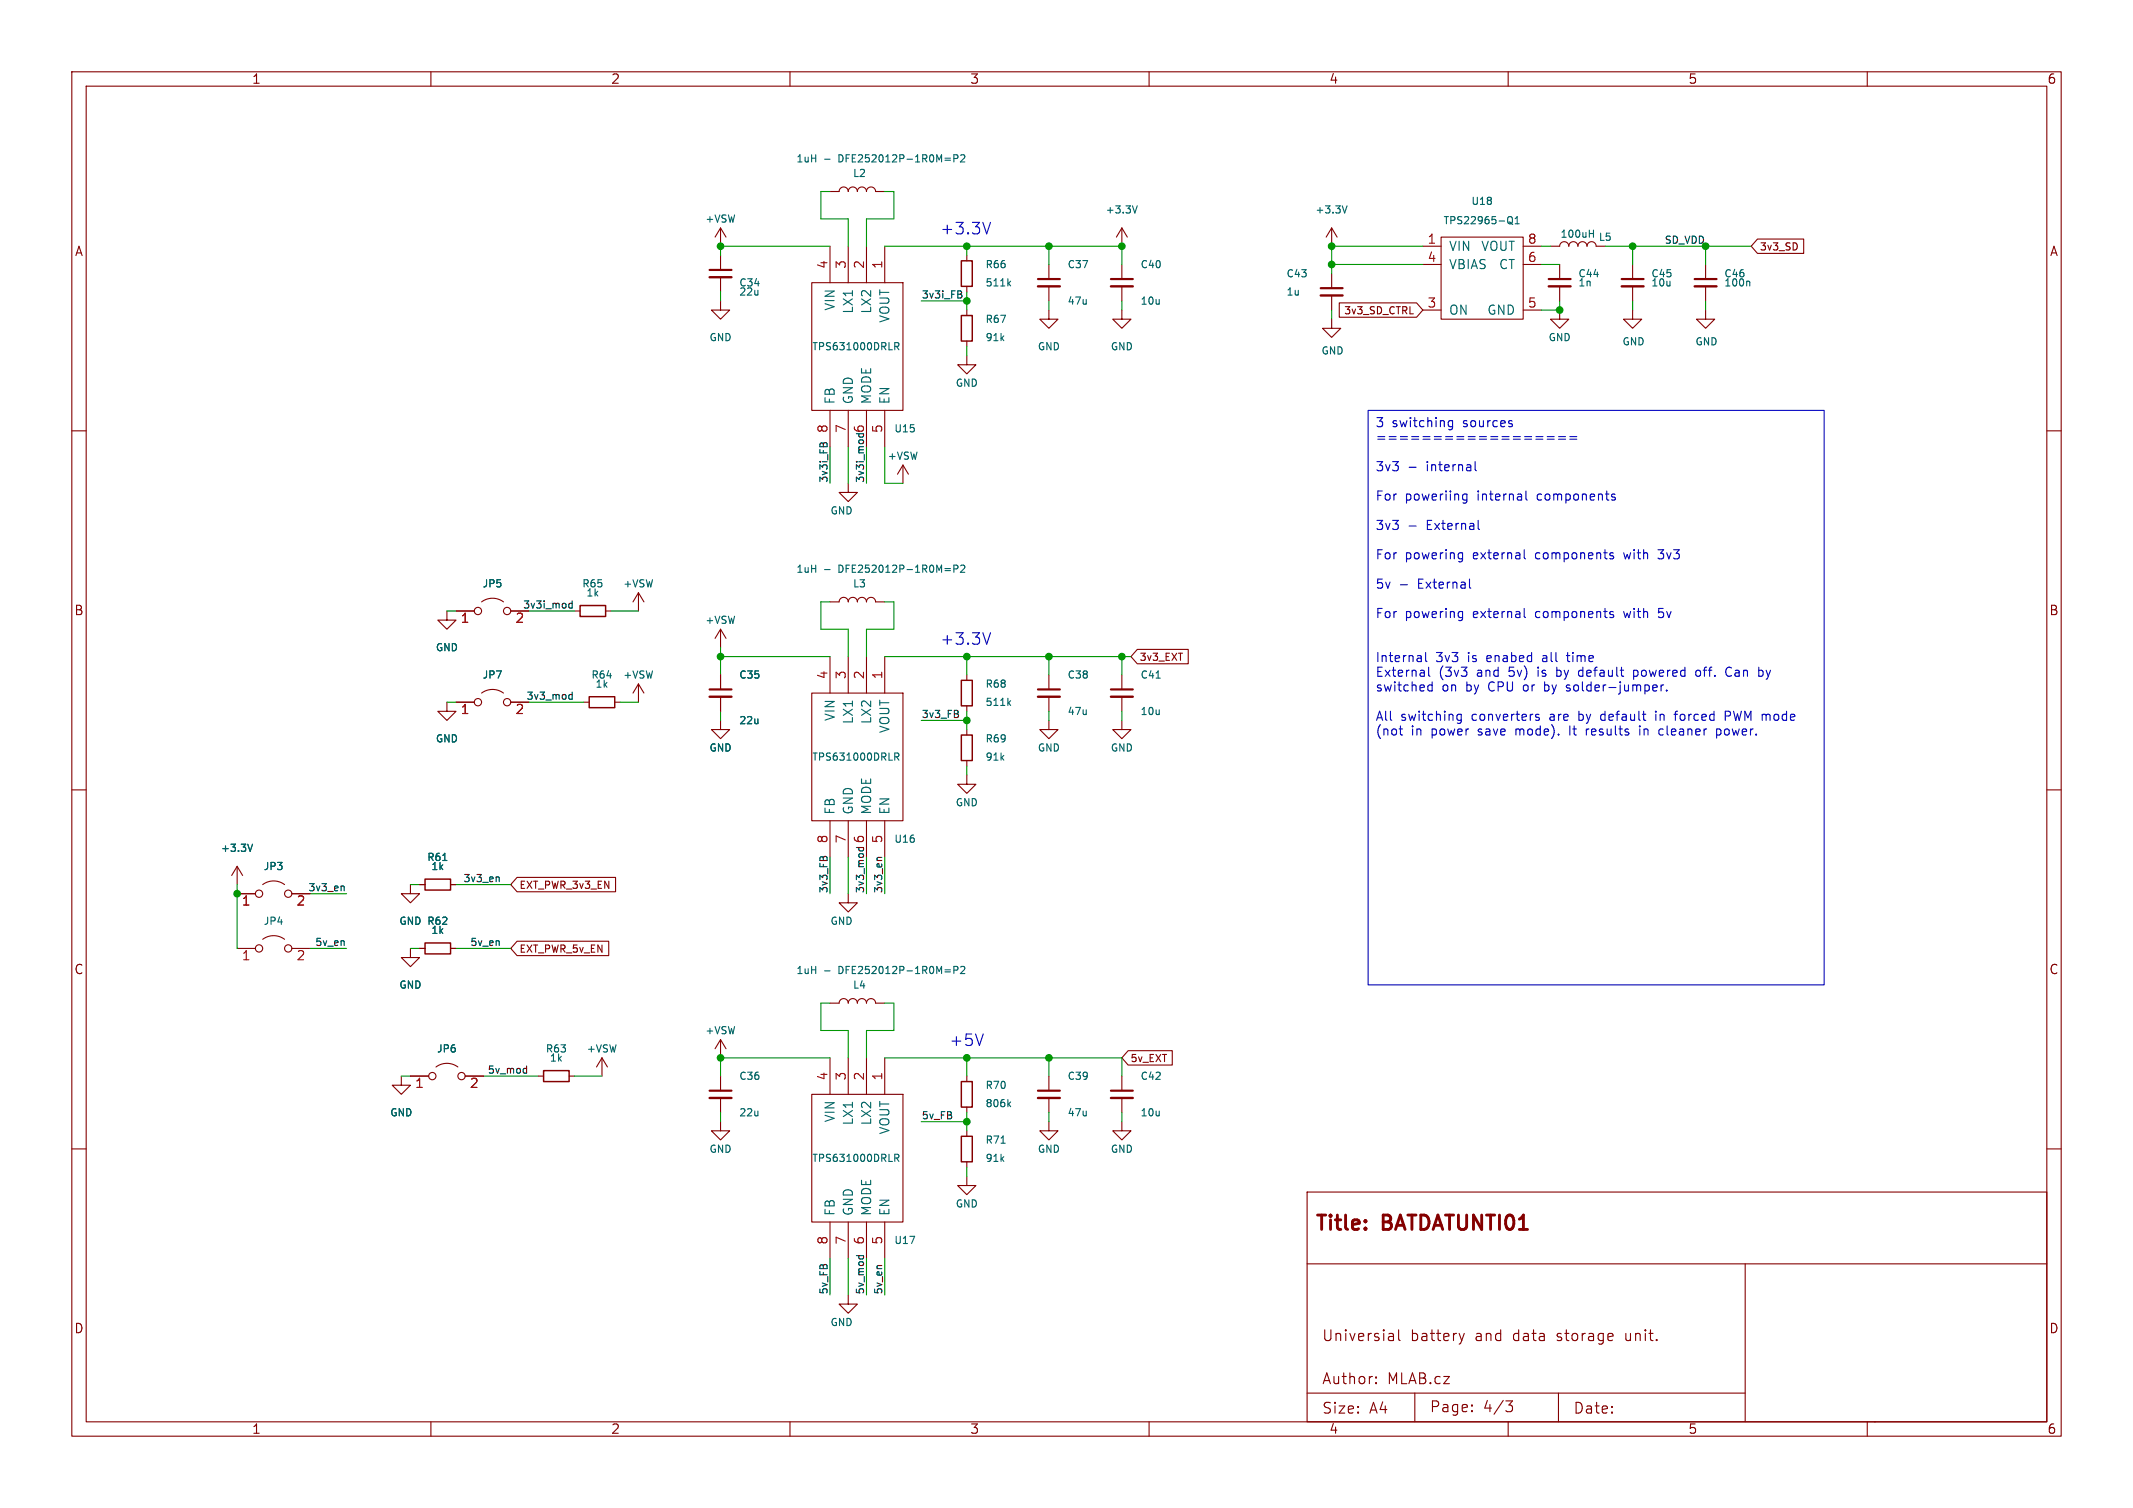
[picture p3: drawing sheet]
<svg xmlns="http://www.w3.org/2000/svg" width="297mm" height="210mm" viewBox="0 0 297 210" stroke-linecap="round" stroke-linejoin="round" font-family="sans-serif">
<g fill="none" stroke="#840000" stroke-width=".15">
<path d="M10 10h277v190h-277zM12 12h273v186h-273zM60 10v2M110 10v2M160 10v2M210 10v2M260 10v2M100.3 31.8v2.5M100.3 35.6v2M100.3 38.6v2M100.3 31.8l-.7 1.2M100.3 31.8l.8 1.2"/>
<path d="M113 39.4h12.7v17.8h-12.7zM115.6 26.7h1.2a.64 .64 0 0 1 .7-.7 .64 .64 0 0 1 .6 .7 .64 .64 0 0 1 .6-.7 .64 .64 0 0 1 .7 .7 .64 .64 0 0 1 .6-.7 .64 .64 0 0 1 .6 .7 .64 .64 0 0 1 .7-.7 .64 .64 0 0 1 .6 .7h1.3M115.6 34.3v5.1M118.1 34.3v5.1M120.6 34.3v5.1M123.2 34.3v5.1M134.6 35.6v.7M134.6 39.9v.7M146 36.8v2.1M146 39.9v2M156.2 31.8v2.5M156.2 36.8v2.1"/>
<path d="M156.2 39.9v2M156.2 31.8l-.8 1.2M156.2 31.8l.8 1.2M185.4 31.8v2.5M185.4 38.1v2M185.4 31.8l-.7 1.2M185.4 31.8l.8 1.2M198.1 34.3h2.6M198.1 36.8h2.6M200.7 33h11.4v11.5h-11.4zM212.1 34.3h2.5M212.1 36.8h2.5"/>
<path d="M215.9 34.3h1.3a.64 .64 0 0 1 .6-.6 .64 .64 0 0 1 .6 .6 .64 .64 0 0 1 .7-.6 .64 .64 0 0 1 .6 .6 .64 .64 0 0 1 .6-.6 .64 .64 0 0 1 .7 .6 .64 .64 0 0 1 .6-.6 .64 .64 0 0 1 .6 .6h1.3M217.2 36.8v2.1M217.2 39.9v2M227.3 36.8v2.1M227.3 39.9v2M237.5 36.8v2.1M237.5 39.9v2M244.7 33.3h6.4v2h-6.4l-.9-1zM10 60h2M100.3 41.9v1.3h1.3l-1.3 1.3-1.2-1.3h1.2M115.6 57.2v5M118.1 57.2v5"/>
<path d="M120.6 57.2v5M123.2 57.2v5M134.6 49.5v1.3h1.3l-1.3 1.3-1.3-1.3h1.3M134.6 43.2v.7M134.6 47.5v.8M146 43.2v1.3h1.3l-1.3 1.2-1.2-1.2h1.2M156.2 43.2v1.3h1.3l-1.3 1.2-1.3-1.2h1.3M185.4 44.5v1.2h1.3l-1.3 1.3-1.3-1.3h1.3M185.4 41.1v2.1M186.5 42.2h10.7l.9 1-.9 1h-10.7zM198.1 43.2h2.6M212.1 43.2h2.5"/>
<path d="M217.2 43.2v1.3h1.2l-1.2 1.2-1.3-1.2h1.3M227.3 43.2v1.3h1.3l-1.3 1.2-1.2-1.2h1.2M237.5 43.2v1.3h1.3l-1.3 1.2-1.3-1.2h1.3M285 60h2M118.1 67.3v1.3h1.3l-1.3 1.3-1.3-1.3h1.3M125.7 64.8l-.7 1.2M125.7 64.8v2.5M125.7 64.8l.8 1.2M62.2 97.8v1.3h1.3l-1.3 1.2-1.2-1.2h1.2M62.2 85.1v1.3h1.3l-1.3 1.2-1.2-1.2h1.2M63.5 97.8h2.5M63.5 85.1h2.5"/>
<path d="M67.1 96.5a2.54 2.54 0 0 1 3 0M67.1 83.8a2.54 2.54 0 0 1 3 0M71.1 97.8h2.6M71.1 85.1h2.6M80 85.1h.8M81.3 97.8h.7M84.3 85.1h.8M85.6 97.8h.8M88.9 95.3l-.8 1.2M88.9 82.6v2.5M88.9 95.3v2.5M88.9 95.3l.8 1.2"/>
<path d="M88.9 82.6l-.8 1.2M88.9 82.6l.8 1.2M100.3 87.6v2.6M100.3 94v2M100.3 97v2.1M100.3 87.6l-.7 1.3M100.3 87.6l.8 1.3M113 96.5h12.7v17.8h-12.7zM115.6 83.8h1.2a.64 .64 0 0 1 .7-.6 .64 .64 0 0 1 .6 .6 .64 .64 0 0 1 .6-.6 .64 .64 0 0 1 .7 .6 .64 .64 0 0 1 .6-.6 .64 .64 0 0 1 .6 .6 .64 .64 0 0 1 .7-.6 .64 .64 0 0 1 .6 .6h1.3M115.6 91.4v5.1M118.1 91.4v5.1M120.6 91.4v5.1"/>
<path d="M123.2 91.4v5.1M134.6 94v.7M134.6 98.3v.8M146 94v2M146 97v2.1M156.2 94v2M156.2 97v2.1M158.4 90.4h7.1v2h-7.1l-.9-1zM10 110h2M100.3 100.3v1.3h1.3l-1.3 1.3-1.2-1.3h1.2M115.6 114.3v5.1M118.1 114.3v5.1"/>
<path d="M120.6 114.3v5.1M123.2 114.3v5.1M134.6 108v1.2h1.3l-1.3 1.3-1.3-1.3h1.3M134.6 101.6v.8M134.6 105.9v.8M146 100.3v1.3h1.3l-1.3 1.3-1.2-1.3h1.2M156.2 100.3v1.3h1.3l-1.3 1.3-1.3-1.3h1.3M285 110h2M33 132.1h2.6M33 120.7l-.7 1.2M33 120.7v2.5M33 120.7l.8 1.2"/>
<path d="M33 124.5h2.6M36.6 130.8a2.54 2.54 0 0 1 3 0M36.6 123.2a2.54 2.54 0 0 1 3 0M40.6 132.1h2.6M40.6 124.5h2.6M57.1 132.1v1.3h1.3l-1.3 1.2-1.2-1.2h1.2M57.1 123.2v1.3h1.3l-1.3 1.2-1.2-1.2h1.2M58.4 123.2h.8M58.4 132.1h.8M62.7 123.2h.8M62.7 132.1h.8M72 122.2h13.7v2h-13.7l-.9-1z"/>
<path d="M72 131.1h12.8v2h-12.8l-.9-1zM115.6 139.7h1.2a.64 .64 0 0 1 .7-.6 .64 .64 0 0 1 .6 .6 .64 .64 0 0 1 .6-.6 .64 .64 0 0 1 .7 .6 .64 .64 0 0 1 .6-.6 .64 .64 0 0 1 .6 .6 .64 .64 0 0 1 .7-.6 .64 .64 0 0 1 .6 .6h1.3M118.1 124.5v1.2h1.3l-1.3 1.3-1.3-1.3h1.3M10 160h2M55.9 149.9v1.2h1.2l-1.2 1.3-1.3-1.3h1.3M57.1 149.9h2.6M60.7 148.6a2.54 2.54 0 0 1 3.1 0M64.8 149.9h2.5M74.9 149.9h.8M79.2 149.9h.8M83.8 147.3l-.7 1.3M83.8 147.3v2.6"/>
<path d="M83.8 147.3l.8 1.3M100.3 156.2v1.3h1.3l-1.3 1.3-1.2-1.3h1.2M100.3 144.8v2.5M100.3 149.9v2M100.3 152.9v2M100.3 144.8l-.7 1.3M100.3 144.8l.8 1.3M113 152.4h12.7v17.8h-12.7zM115.6 147.3v5.1M118.1 147.3v5.1M120.6 147.3v5.1M123.2 147.3v5.1"/>
<path d="M134.6 149.9v.7M134.6 154.2v.7M134.6 157.5v.7M146 156.2v1.3h1.3l-1.3 1.3-1.2-1.3h1.2M146 149.9v2M146 152.9v2M156.2 156.2v1.3h1.3l-1.3 1.3-1.3-1.3h1.3M156.2 149.9v2M156.2 152.9v2M157.1 146.3h6.1v2h-6.1l-.9-1zM285 160h2M115.6 170.2v5.1"/>
<path d="M118.1 170.2v5.1M120.6 170.2v5.1M123.2 170.2v5.1M134.6 163.8v1.3h1.3l-1.3 1.3-1.3-1.3h1.3M134.6 161.8v.8M182 166h103v32h-103zM182 176h103M243 176v22M60 198v2M110 198v2M118.1 180.3v1.3h1.3l-1.3 1.3-1.3-1.3h1.3M160 198v2"/>
<path d="M182 194h61M191.6 192.6h.1l-.1 .1M191.6 192.6h-.1l.1 .1M191.6 191.8v.1M191.6 192.6v.1M191.6 191.8h.1l-.1 .1M191.6 191.8h-.1l.1 .1M193.5 185.7h.3l.2 .2v.8M194 186.6l-.5 .1M194 186.1h-.5M194.7 185.2v1.3l.3 .2M197 194v4"/>
<path d="M203.2 185.7l.3 1M203.5 186.7l-.1 .4M203.9 185.7l-.4 1M205 196.5v.1M205 195.7v.1M209.7 195.1h.9l-.5 .6a.41 .41 0 0 1 .5 .3v.3l-.1 .2-.6 .1M210 198v2M217 194v4M260 198v2M261 198h.1"/>
<circle cx="66.5" cy="85.1" r=".51"/>
<circle cx="66.5" cy="97.8" r=".51"/>
<circle cx="70.6" cy="85.1" r=".51"/>
<circle cx="70.6" cy="97.8" r=".51"/>
<circle cx="36.1" cy="124.5" r=".51"/>
<circle cx="36.1" cy="132.1" r=".51"/>
<circle cx="40.1" cy="124.5" r=".51"/>
<circle cx="40.1" cy="132.1" r=".51"/>
<circle cx="60.2" cy="149.9" r=".51"/>
<circle cx="64.3" cy="149.9" r=".51"/>
</g>
<path d="M133.9 36.3h1.5v3.6h-1.5zM133.9 43.9h1.5v3.6h-1.5zM80.8 84.3h3.5v1.6h-3.5zM82 97h3.6v1.6h-3.6zM133.9 94.7h1.5v3.6h-1.5zM133.9 102.4h1.5v3.5h-1.5zM59.2 122.4h3.5v1.6h-3.5zM59.2 131.3h3.5v1.5h-3.5zM75.7 149.1h3.5v1.5h-3.5zM133.9 158.2h1.5v3.6h-1.5zM133.9 150.6h1.5v3.6h-1.5z" fill="none" stroke="#840000" stroke-width=".2"/>
<g fill="none" stroke="#006464" stroke-width=".15">
<path d="M132.8 22.1l.5-.1 .1-.1-.1-.3h-.5v1M133.8 21.6h.4l.1 .2-.6 .8h.6M140.4 39.4l.3 .4M140.7 39.2l-.4 .3M157.7 28.7l.3 1 .4-1M186.9 28.7l.3 1 .4-1M210 30.3l.2-.1a.34 .34 0 0 1 .4 .3v.3a.34 .34 0 0 1-.2 .4 .34 .34 0 0 1-.4-.2M210.1 30.9l.5 .4M211 31.2h.5M211 30.4l.3-.2v1M221.3 32.5h.6M221.9 32v1"/>
<path d="M243.4 39.2l.2 .1v.5M124.6 48.2h.5l.1-.2-.1-.2-.5-.1v1M124.8 48.2l.4 .5M114.8 79.3h.8M132.8 79.2h.5l.1-.2-.1-.2-.5-.1v1M133.8 78.8l.4-.1 .1 .3-.6 .7h.6M140.4 97.9l.3 .3M140.7 97.6l-.4 .4M161 94.4h.6M34.5 117.6l.3 1 .4-1M61.7 119.8h.5M124.6 105.4l.5-.1 .1-.1-.1-.2-.5-.1v1"/>
<path d="M124.8 105.4l.4 .5M132.8 135.1h.5l.1-.2-.1-.2-.5-.1v1M133.8 134.7l.4-.1 .1 .3-.6 .7h.6M139.4 159.2h.6M140.4 153.7l.3 .4M140.7 153.5l-.4 .3M124.6 161.3l.5-.1 .1-.1-.1-.3-.5-.1v1M124.8 161.3l.4 .4"/>
</g>
<g fill="none" stroke="#840000" stroke-width=".33">
<path d="M98.8 38.6h3.1M144.5 39.9h3.1M154.7 39.9h3M215.6 39.9h3.1M225.8 39.9h3.1M236 39.9h3M183.9 41.1h3M98.8 97h3.1M144.5 97h3.1M154.7 97h3M98.8 152.9h3.1M144.5 152.9h3.1"/>
<path d="M154.7 152.9h3"/>
</g>
<g fill="none" stroke="#840000" stroke-width=".3">
<path d="M98.8 37.6h3.1M144.5 38.9h3.1M154.7 38.9h3M215.6 38.9h3.1M225.8 38.9h3.1M236 38.9h3M183.9 40.1h3M98.8 96h3.1M144.5 96h3.1M154.7 96h3M98.8 151.9h3.1M144.5 151.9h3.1"/>
<path d="M154.7 151.9h3"/>
</g>
<g fill="none" stroke="#0f0f0f" stroke-width=".15">
<path d="M133.7 41l.2 .2v.2l-.1 .1M133.8 40.6l.1 .1-.1 .2M114.2 61.8l.2-.1 .2 .1M115.2 61.8l-.1-.1-.3-.1-.2 .3M79.3 97.3h.4M79.3 96.8h.4M79.7 83.7v1M79.7 96.4v1M79.7 84.1l-.3-.1-.2 .2 .1 .4h.4M119.6 118v.4M120.2 118v.4M122.8 119.4h-.5l-.2 .2"/>
<path d="M47.6 123.4l.3 .1v.6M69.2 122.1l.3 .2v.5M73 148.8h.3M73.3 148.5v1M73.3 149.4l-.3 .1M119.2 174.9h1M119.6 174.9v.2M120.2 174.9v.2"/>
</g>
<g fill="none" stroke="#0000c2" stroke-width=".15">
<path d="M137.9 31l-.5 1.6M190.5 57.2h63.5v80h-63.5zM202.3 58.6v1l-.3 .2h-.3M202.3 58.6h-.4l-.2 .2v.4l.1 .2h.5M210.5 59.1v.3M196.2 65.1h1M196.2 73.3h1M203.3 77h.3M203.6 77v1l-.1 .2-.3 .1M203.6 77.8h-.3M203.7 69.5l.2 .1h.4M204.3 68.8v1l-.3 .3-.3-.1"/>
<path d="M204.3 68.9l-.4-.1-.2 .1M205.4 64.3v1.1l.2 .2M205.8 72.5v1.1l.2 .1M210.7 60.8h1M210.7 61.2h1M212.2 76.6v1l.2 .2M212.3 60.8h1M212.3 61.2h1M212.5 68.4v1.1l.2 .1M213.9 60.8h.9M213.9 61.2h.9M215.4 60.8h1"/>
<path d="M215.4 61.2h1M217 60.8h1M217 61.2h1M218.6 60.8h1M218.6 61.2h1M224.2 77.3l.4 .2 .1 .1-.2 .2h-.4M224.2 77h.4M224.5 69.2l.4 .1v.2l-.1 .1h-.4M224.5 68.9h.4M230.9 76.6h.7M230.9 77.7l.1 .1M137.9 88.1l-.5 1.6"/>
<path d="M195 81.4h1M197.8 91.4l.1 .7M197.9 92.1h-.1M197.9 91.6l-.1 .1M198.5 90.9v1.1l.2 .1M198.8 96l.3 .2h.3M198.9 92.9v1.1l.2 .2M199.4 95v1.2M199.4 95.4h-.3l-.3 .2M203.3 85.2h.3M203.5 99.5h-.4l-.2 .2v.4l.1 .2h.5M203.5 99.5v1l-.3 .2h-.3"/>
<path d="M203.6 85.2v1l-.1 .2h-.3M203.6 85.9l-.3 .1M204.6 80.6v1.1l.2 .2M212.2 84.7v1.1l.2 .2M213.8 99.7l.6 .4-.2 .2h-.4M214.3 99.5h-.3l-.2 .2M215.1 95v1.2M215.1 96.2h.1M215.2 95.4h-.1M216.8 92.9v1.3M216.8 94.1l.1 .1M216.9 93.3l-.1 .1"/>
<path d="M218.1 91.3h.5M218.1 96.2h.4M218.1 95.6l.1 .1 .3 .1M218.3 90.9v1.2M219.8 93.9l.1 .2 .4 .1M220.3 93.3l-.4 .1-.1 .2M223 99.5l-.1 .2v.4l.1 .2M224.2 85.5l.4 .1 .1 .2-.2 .2-.4-.1M224.2 85.2h.4M227.5 93.4l.3-.1 .2 .2M227.5 93.3v1.3M228 94.1l-.2 .1-.3-.1"/>
<path d="M230.6 99v.2M230.6 99.5v.8M230.9 85.9l.2 .1M231.3 95.4v.8M231.3 95.5v.1M231.6 84.7h-.6l-.1 .6 .2-.1M232.1 96.1v.1M233.1 99.5h.5M233.6 99l-.3 .1v.1v1.1M236.2 93.5l.2-.2 .3 .2 .1 .4-.1 .2-.3 .1-.2-.1zM240.2 99.7h.6l.2-.2-.1-.3-.2-.2h-.5v1.3M240.3 93.6a.48 .48 0 0 0 .2 .5 .48 .48 0 0 0 .6 0"/>
<path d="M241.1 93h-.1a.49 .49 0 0 0-.5 0 .49 .49 0 0 0-.2 .5M245.9 93.3l.3 .9M246 94.5l-.1 .1M195.1 102.3l.2 .1M218.6 101.1v1.3M220.9 101.5v.9M220.9 101.6v.2M228.3 101.5v.9M231.1 102.3h.5M231.1 101.6h.5M239 101.6l.4-.1 .2 .3v.3l-.1 .2h-.5M239 101.5v1.3"/>
<path d="M136.9 144l-.5 1.6"/>
</g>
<g fill="none" stroke="#009600" stroke-width=".15">
<path d="M115.6 26.7h-1.3v3.8h3.8v3.8M115.6 34.3h-15.3v1.3M123.2 26.7h1.3v3.8h-3.9v3.8M123.2 34.3h33v2.5M134.6 34.3v1.3M146 34.3v2.5M185.4 36.8h12.7M198.1 34.3h-12.7v3.8M214.6 34.3h1.3M214.6 36.8h2.6M223.5 34.3h20.3M227.3 34.3v2.5"/>
<path d="M237.5 34.3v2.5M100.3 40.6v1.3M128.3 41.9h6.3M134.6 40.6v2.6M134.6 48.3v1.2M146 41.9v1.3M156.2 41.9v1.3M185.4 43.2v1.3M217.2 41.9v1.3h-2.6M227.3 41.9v1.3M237.5 41.9v1.3M115.6 62.2v5.1"/>
<path d="M118.1 62.2v5.1M120.6 62.2v5.1M123.2 62.2v5.1h2.5M62.2 97.8h1.3M62.2 85.1h1.3M73.7 97.8h7.6M73.7 85.1h6.3M85.1 85.1h3.8M86.4 97.8h2.5M100.3 91.4h15.3M100.3 90.2v3.8M100.3 99.1v1.2"/>
<path d="M115.6 83.8h-1.3v3.8h3.8v3.8M123.2 83.8h1.3v3.8h-3.9v3.8M123.2 91.4h34.3M134.6 91.4v2.6M134.6 99.1v2.5M146 91.4v2.6M146 99.1v1.2M156.2 91.4v2.6M156.2 99.1v1.2M115.6 119.4v5.1M118.1 119.4v5.1M120.6 119.4v5.1"/>
<path d="M123.2 119.4v5.1M128.3 100.3h6.3M134.6 106.7v1.3M33 123.2v8.9M43.2 124.5h5.1M43.2 132.1h5.1M57.1 132.1h1.3M57.1 123.2h1.3M63.5 132.1h7.6M63.5 123.2h7.6M115.6 139.7h-1.3v3.8h3.8v3.8M123.2 139.7h1.3v3.8h-3.9v3.8"/>
<path d="M55.9 149.9h1.2M67.3 149.9h7.6M80 149.9h3.8M100.3 154.9v1.3M115.6 147.3h-15.3v2.6M123.2 147.3h33v2.6M128.3 156.2h6.3M134.6 147.3v2.6M134.6 154.9v2.6M146 147.3v2.6M146 154.9v1.3M156.2 154.9v1.3"/>
<path d="M115.6 175.3v5M118.1 175.3v5M120.6 175.3v5M123.2 175.3v5M134.6 162.6v1.2"/>
</g>
<g fill="#009600" stroke="#009600" stroke-width=".15">
<circle cx="100.3" cy="34.3" r=".46"/>
<circle cx="100.3" cy="147.3" r=".46"/>
<circle cx="146" cy="147.3" r=".46"/>
<circle cx="134.6" cy="156.2" r=".46"/>
<circle cx="134.6" cy="147.3" r=".46"/>
<circle cx="237.5" cy="34.3" r=".46"/>
<circle cx="227.3" cy="34.3" r=".46"/>
<circle cx="217.2" cy="43.2" r=".46"/>
<circle cx="185.4" cy="34.3" r=".46"/>
<circle cx="185.4" cy="36.8" r=".46"/>
<circle cx="146" cy="91.4" r=".46"/>
<circle cx="134.6" cy="91.4" r=".46"/>
<circle cx="156.2" cy="91.4" r=".46"/>
<circle cx="134.6" cy="100.3" r=".46"/>
<circle cx="100.3" cy="91.4" r=".46"/>
<circle cx="33" cy="124.5" r=".46"/>
<circle cx="134.6" cy="34.3" r=".46"/>
<circle cx="146" cy="34.3" r=".46"/>
<circle cx="156.2" cy="34.3" r=".46"/>
<circle cx="134.6" cy="41.9" r=".46"/>
</g>
<g font-size="2.8" fill="#840000">
<text x="183" y="171.9">Title:</text>
<text x="192.7" y="171.9">BATDATUNTI01</text>
</g>
<g font-size="2.2" fill="#0000c2">
<text x="130.8" y="32.8">+3.3V</text>
<text x="130.8" y="89.9">+3.3V</text>
<text x="132.1" y="145.8">+5V</text>
</g>
<g font-size="2.1" fill="#840000">
<text x="184" y="187">Universial</text>
<text x="196.4" y="187">battery</text>
<text x="205.5" y="187">and</text>
<text x="210.8" y="187">data</text>
<text x="217.1" y="187">storage</text>
<text x="226.7" y="187">unit.</text>
<text x="184" y="193">Author:</text>
<text x="184" y="197.1">Size:</text>
<text x="190.7" y="197.1">A4</text>
<text x="193.2" y="193">MLAB.cz</text>
<text x="199" y="196.9">Page:</text>
<text x="206.5" y="196.9">4/3</text>
<text x="219" y="197.1">Date:</text>
</g>
<g font-size="1.8" fill="#840000">
<text x="35" y="11.9">1</text>
<text x="85" y="11.9">2</text>
<text x="135" y="11.9">3</text>
<text x="185" y="11.9">4</text>
<text x="235" y="11.9">5</text>
<text x="285" y="11.9">6</text>
<text x="10.3" y="35.9">A</text>
<text x="285.3" y="35.9">A</text>
<text x="10.3" y="85.9">B</text>
<text x="285.3" y="85.9">B</text>
<text x="10.3" y="135.9">C</text>
<text x="285.3" y="135.9">C</text>
<text x="10.3" y="185.9">D</text>
<text x="285.3" y="185.9">D</text>
<text x="35" y="199.9">1</text>
<text x="85" y="199.9">2</text>
<text x="135" y="199.9">3</text>
<text x="185" y="199.9">4</text>
<text x="235" y="199.9">5</text>
<text x="285" y="199.9">6</text>
</g>
<g font-size="1.8" fill="#a90000">
<text x="198.7" y="34">1</text>
<text x="212.7" y="34">8</text>
<text x="115.3" y="37.5" transform="rotate(-90 115.3 37.5)">4</text>
<text x="117.9" y="37.5" transform="rotate(-90 117.9 37.5)">3</text>
<text x="120.4" y="37.5" transform="rotate(-90 120.4 37.5)">2</text>
<text x="122.9" y="37.5" transform="rotate(-90 122.9 37.5)">1</text>
<text x="198.7" y="36.6">4</text>
<text x="212.7" y="36.6">6</text>
<text x="198.7" y="42.9">3</text>
<text x="212.7" y="42.9">5</text>
<text x="115.3" y="60.4" transform="rotate(-90 115.3 60.4)">8</text>
<text x="117.9" y="60.4" transform="rotate(-90 117.9 60.4)">7</text>
<text x="122.9" y="60.4" transform="rotate(-90 122.9 60.4)">5</text>
<text x="64.1" y="87.1">1</text>
<text x="71.7" y="87.1">2</text>
<text x="115.3" y="94.7" transform="rotate(-90 115.3 94.7)">4</text>
<text x="117.9" y="94.7" transform="rotate(-90 117.9 94.7)">3</text>
<text x="120.4" y="94.7" transform="rotate(-90 120.4 94.7)">2</text>
<text x="122.9" y="94.7" transform="rotate(-90 122.9 94.7)">1</text>
<text x="64.1" y="99.8">1</text>
<text x="71.7" y="99.8">2</text>
<text x="115.3" y="117.5" transform="rotate(-90 115.3 117.5)">8</text>
<text x="117.9" y="117.5" transform="rotate(-90 117.9 117.5)">7</text>
<text x="122.9" y="117.5" transform="rotate(-90 122.9 117.5)">5</text>
<text x="33.6" y="126.4">1</text>
<text x="41.2" y="126.4">2</text>
<text x="33.6" y="134.1">1</text>
<text x="41.2" y="134.1">2</text>
<text x="57.7" y="151.8">1</text>
<text x="65.3" y="151.8">2</text>
<text x="115.3" y="150.6" transform="rotate(-90 115.3 150.6)">4</text>
<text x="117.9" y="150.6" transform="rotate(-90 117.9 150.6)">3</text>
<text x="120.4" y="150.6" transform="rotate(-90 120.4 150.6)">2</text>
<text x="122.9" y="150.6" transform="rotate(-90 122.9 150.6)">1</text>
<text x="115.3" y="173.4" transform="rotate(-90 115.3 173.4)">8</text>
<text x="117.9" y="173.4" transform="rotate(-90 117.9 173.4)">7</text>
<text x="120.4" y="173.4" transform="rotate(-90 120.4 173.4)">6</text>
<text x="122.9" y="173.4" transform="rotate(-90 122.9 173.4)">5</text>
</g>
<g font-size="1.8" fill="#006464">
<text x="201.7" y="35.2">VIN</text>
<text x="206.2" y="35.2">VOUT</text>
<text x="201.7" y="37.7">VBIAS</text>
<text x="208.6" y="37.7">CT</text>
<text x="116.4" y="43.4" transform="rotate(-90 116.4 43.4)">VIN</text>
<text x="119" y="43.8" transform="rotate(-90 119 43.8)">LX1</text>
<text x="121.5" y="43.8" transform="rotate(-90 121.5 43.8)">LX2</text>
<text x="124.1" y="45.1" transform="rotate(-90 124.1 45.1)">VOUT</text>
<text x="201.7" y="44">ON</text>
<text x="207" y="44">GND</text>
<text x="116.4" y="56.4" transform="rotate(-90 116.4 56.4)">FB</text>
<text x="119" y="56.4" transform="rotate(-90 119 56.4)">GND</text>
<text x="121.5" y="56.4" transform="rotate(-90 121.5 56.4)">MODE</text>
<text x="124.1" y="56.4" transform="rotate(-90 124.1 56.4)">EN</text>
<text x="116.4" y="100.5" transform="rotate(-90 116.4 100.5)">VIN</text>
<text x="119" y="100.9" transform="rotate(-90 119 100.9)">LX1</text>
<text x="121.5" y="100.9" transform="rotate(-90 121.5 100.9)">LX2</text>
<text x="124.1" y="102.2" transform="rotate(-90 124.1 102.2)">VOUT</text>
<text x="116.4" y="113.5" transform="rotate(-90 116.4 113.5)">FB</text>
<text x="119" y="113.5" transform="rotate(-90 119 113.5)">GND</text>
<text x="121.5" y="113.5" transform="rotate(-90 121.5 113.5)">MODE</text>
<text x="124.1" y="113.5" transform="rotate(-90 124.1 113.5)">EN</text>
<text x="116.4" y="156.4" transform="rotate(-90 116.4 156.4)">VIN</text>
<text x="119" y="156.8" transform="rotate(-90 119 156.8)">LX1</text>
<text x="121.5" y="156.8" transform="rotate(-90 121.5 156.8)">LX2</text>
<text x="124.1" y="158.1" transform="rotate(-90 124.1 158.1)">VOUT</text>
<text x="116.4" y="169.4" transform="rotate(-90 116.4 169.4)">FB</text>
<text x="119" y="169.4" transform="rotate(-90 119 169.4)">GND</text>
<text x="121.5" y="169.4" transform="rotate(-90 121.5 169.4)">MODE</text>
<text x="124.1" y="169.4" transform="rotate(-90 124.1 169.4)">EN</text>
</g>
<g font-size="1.8" fill="#0000c2">
<text x="191.5" y="59.8">3</text>
<text x="193.8" y="59.8">switching</text>
<text x="203.8" y="59.8">sources</text>
<text x="191.5" y="61.9">==================</text>
<text x="191.5" y="66">3v3</text>
<text x="198.8" y="66">internal</text>
<text x="191.5" y="70.1">For</text>
<text x="195.6" y="70.1">poweriing</text>
<text x="205.8" y="70.1">internal</text>
<text x="214.3" y="70.1">components</text>
<text x="191.5" y="74.1">3v3</text>
<text x="198.8" y="74.1">External</text>
<text x="191.5" y="78.2">For</text>
<text x="191.5" y="82.3">5v</text>
<text x="195.6" y="78.2">powering</text>
<text x="197.5" y="82.3">External</text>
<text x="205.2" y="78.2">external</text>
<text x="214.1" y="78.2">components</text>
<text x="226.6" y="78.2">with</text>
<text x="231.6" y="78.2">3v3</text>
<text x="191.5" y="86.4">For</text>
<text x="195.6" y="86.4">powering</text>
<text x="205.2" y="86.4">external</text>
<text x="214.1" y="86.4">components</text>
<text x="226.6" y="86.4">with</text>
<text x="231.6" y="86.4">5v</text>
<text x="191.5" y="92.5">Internal</text>
<text x="191.5" y="94.6">External</text>
<text x="199.9" y="92.5">3v3</text>
<text x="200.4" y="94.6">(3v3</text>
<text x="204.5" y="92.5">is</text>
<text x="205.8" y="94.6">and</text>
<text x="207.3" y="92.5">enabed</text>
<text x="210.4" y="94.6">5v)</text>
<text x="214.6" y="94.6">is</text>
<text x="215.2" y="92.5">all</text>
<text x="217.4" y="94.6">by</text>
<text x="218.9" y="92.5">time</text>
<text x="220.7" y="94.6">default</text>
<text x="228.5" y="94.6">powered</text>
<text x="237.4" y="94.6">off.</text>
<text x="241.8" y="94.6">Can</text>
<text x="246.5" y="94.6">by</text>
<text x="191.5" y="96.6">switched</text>
<text x="191.5" y="100.7">All</text>
<text x="195" y="100.7">switching</text>
<text x="200.8" y="96.6">on</text>
<text x="204.3" y="96.6">by</text>
<text x="205" y="100.7">converters</text>
<text x="207.5" y="96.6">CPU</text>
<text x="212.6" y="96.6">or</text>
<text x="215.7" y="96.6">by</text>
<text x="216.1" y="100.7">are</text>
<text x="219" y="96.6">solder-jumper.</text>
<text x="220.3" y="100.7">by</text>
<text x="223.6" y="100.7">default</text>
<text x="231.4" y="100.7">in</text>
<text x="234.3" y="100.7">forced</text>
<text x="241.5" y="100.7">PWM mode</text>
<text x="191.5" y="102.8">(not</text>
<text x="196.5" y="102.8">in</text>
<text x="199.4" y="102.8">power</text>
<text x="206.1" y="102.8">save</text>
<text x="211.5" y="102.8">mode).</text>
<text x="219.2" y="102.8">It</text>
<text x="221.7" y="102.8">results</text>
<text x="229.3" y="102.8">in</text>
<text x="232.3" y="102.8">cleaner</text>
<text x="240.5" y="102.8">power.</text>
</g>
<g font-size="1.8" fill="#0f0f0f">
<text x="120.4" y="60.4" transform="rotate(-90 120.4 60.4)">6</text>
<text x="120.4" y="117.5" transform="rotate(-90 120.4 117.5)">6</text>
</g>
<g font-size="1.4" fill="#006464">
<text x="110.8" y="22.8">1uH</text>
<text x="114.7" y="22.8">-</text>
<text x="117" y="22.8">DFE252012P-1R0M=P2</text>
<text x="118.7" y="24.9">L2</text>
<text x="153.8" y="29.9">+3.3V</text>
<text x="183.1" y="29.9">+3.3V</text>
<text x="204.8" y="28.7">U18</text>
<text x="98.1" y="31.2">+VSW</text>
<text x="200.9" y="31.4">TPS22965-Q1</text>
<text x="217.2" y="33.3">100uH</text>
<text x="222.5" y="33.7">L5</text>
<text x="102.8" y="40.1">C34</text>
<text x="102.8" y="41.4">22u</text>
<text x="137.1" y="37.6">R66</text>
<text x="137.1" y="40.1">511k</text>
<text x="148.5" y="37.6">C37</text>
<text x="158.7" y="37.6">C40</text>
<text x="179" y="38.8">C43</text>
<text x="179" y="41.4">1u</text>
<text x="219.7" y="38.8">C44</text>
<text x="219.7" y="40.1">1n</text>
<text x="229.8" y="38.8">C45</text>
<text x="229.8" y="40.1">10u</text>
<text x="240" y="38.8">C46</text>
<text x="240" y="40.1">100n</text>
<text x="98.7" y="47.7">GND</text>
<text x="137.1" y="45.2">R67</text>
<text x="137.1" y="47.7">91k</text>
<text x="148.5" y="42.6">47u</text>
<text x="158.7" y="42.6">10u</text>
<text x="215.5" y="47.7">GND</text>
<text x="113" y="49">TPS631000DRLR</text>
<text x="144.4" y="49">GND</text>
<text x="154.6" y="49">GND</text>
<text x="183.9" y="49.6">GND</text>
<text x="225.8" y="48.3">GND</text>
<text x="236" y="48.3">GND</text>
<text x="133" y="54.1">GND</text>
<text x="123.5" y="64.2">+VSW</text>
<text x="124.4" y="60.4">U15</text>
<text x="115.5" y="71.8">GND</text>
<text x="67.1" y="82">JP5</text>
<text x="81" y="82">R65</text>
<text x="81.5" y="83.3">1k</text>
<text x="86.7" y="82">+VSW</text>
<text x="110.8" y="80">1uH</text>
<text x="117" y="80">DFE252012P-1R0M=P2</text>
<text x="118.7" y="82">L3</text>
<text x="98.1" y="87.1">+VSW</text>
<text x="60.6" y="90.9">GND</text>
<text x="67.1" y="94.7">JP7</text>
<text x="82.2" y="94.7">R64</text>
<text x="82.8" y="96">1k</text>
<text x="86.7" y="94.7">+VSW</text>
<text x="102.8" y="94.7">C35</text>
<text x="137.1" y="96">R68</text>
<text x="148.5" y="94.7">C38</text>
<text x="158.7" y="94.7">C41</text>
<text x="102.8" y="101.1">22u</text>
<text x="137.1" y="98.5">511k</text>
<text x="148.5" y="99.8">47u</text>
<text x="158.7" y="99.8">10u</text>
<text x="60.6" y="103.6">GND</text>
<text x="98.7" y="104.9">GND</text>
<text x="113" y="106.1">TPS631000DRLR</text>
<text x="137.1" y="103.6">R69</text>
<text x="137.1" y="106.1">91k</text>
<text x="144.4" y="104.9">GND</text>
<text x="154.6" y="104.9">GND</text>
<text x="133" y="112.5">GND</text>
<text x="30.7" y="118.8">+3.3V</text>
<text x="124.4" y="117.6">U16</text>
<text x="36.6" y="121.4">JP3</text>
<text x="59.4" y="120.1">R61</text>
<text x="60" y="121.4">1k</text>
<text x="36.6" y="129">JP4</text>
<text x="55.5" y="129">GND R62</text>
<text x="60" y="130.3">1k</text>
<text x="115.5" y="129">GND</text>
<text x="55.5" y="137.9">GND</text>
<text x="110.8" y="135.9">1uH</text>
<text x="114.7" y="135.9">-</text>
<text x="117" y="135.9">DFE252012P-1R0M=P2</text>
<text x="118.7" y="137.9">L4</text>
<text x="60.7" y="146.8">JP6</text>
<text x="75.9" y="146.8">R63</text>
<text x="76.5" y="148">1k</text>
<text x="81.6" y="146.8">+VSW</text>
<text x="98.1" y="144.2">+VSW</text>
<text x="54.2" y="155.7">GND</text>
<text x="102.8" y="150.6">C36</text>
<text x="102.8" y="155.7">22u</text>
<text x="137.1" y="151.9">R70</text>
<text x="137.1" y="154.4">806k</text>
<text x="148.5" y="150.6">C39</text>
<text x="148.5" y="155.7">47u</text>
<text x="158.7" y="150.6">C42</text>
<text x="158.7" y="155.7">10u</text>
<text x="98.7" y="160.7">GND</text>
<text x="137.1" y="159.5">R71</text>
<text x="144.4" y="160.7">GND</text>
<text x="154.6" y="160.7">GND</text>
<text x="113" y="162">TPS631000DRLR</text>
<text x="137.1" y="162">91k</text>
<text x="124.4" y="173.4">U17</text>
<text x="133" y="168.4">GND</text>
<text x="115.5" y="184.9">GND</text>
</g>
<g font-size="1.4" fill="#0f0f0f">
<text x="231.7" y="34">SD_VDD</text>
<text x="128.3" y="41.6">3v3i_FB</text>
<text x="115.3" y="67.3" transform="rotate(-90 115.3 67.3)">3v3i_FB</text>
<text x="120.4" y="67.3" transform="rotate(-90 120.4 67.3)">3v3i_mod</text>
<text x="72.7" y="84.8">3v3i_mod</text>
<text x="73.2" y="97.5">3v3_mod</text>
<text x="128.3" y="100.1">3v3_FB</text>
<text x="42.8" y="124.2">3v3_en</text>
<text x="64.4" y="122.9">3v3_en</text>
<text x="115.3" y="124.5" transform="rotate(-90 115.3 124.5)">3v3_FB</text>
<text x="120.4" y="124.5" transform="rotate(-90 120.4 124.5)">3v3_mod</text>
<text x="122.9" y="124.5" transform="rotate(-90 122.9 124.5)">3v3_en</text>
<text x="43.8" y="131.8">5v_en</text>
<text x="65.4" y="131.8">5v_en</text>
<text x="67.8" y="149.6">5v_mod</text>
<text x="128.3" y="155.9">5v_FB</text>
<text x="115.3" y="180.3" transform="rotate(-90 115.3 180.3)">5v_FB</text>
<text x="120.4" y="180.3" transform="rotate(-90 120.4 180.3)">5v_mod</text>
<text x="122.9" y="180.3" transform="rotate(-90 122.9 180.3)">5v_en</text>
</g>
<g font-size="1.4" fill="#840000">
<text x="245" y="35.1">3v3_SD</text>
<text x="187" y="44">3v3_SD_CTRL</text>
<text x="158.6" y="92.2">3v3_EXT</text>
<text x="72.2" y="124">EXT_PWR_3v3_EN</text>
<text x="72.2" y="132.9">EXT_PWR_5v_EN</text>
<text x="157.3" y="148.1">5v_EXT</text>
</g>
</svg>
